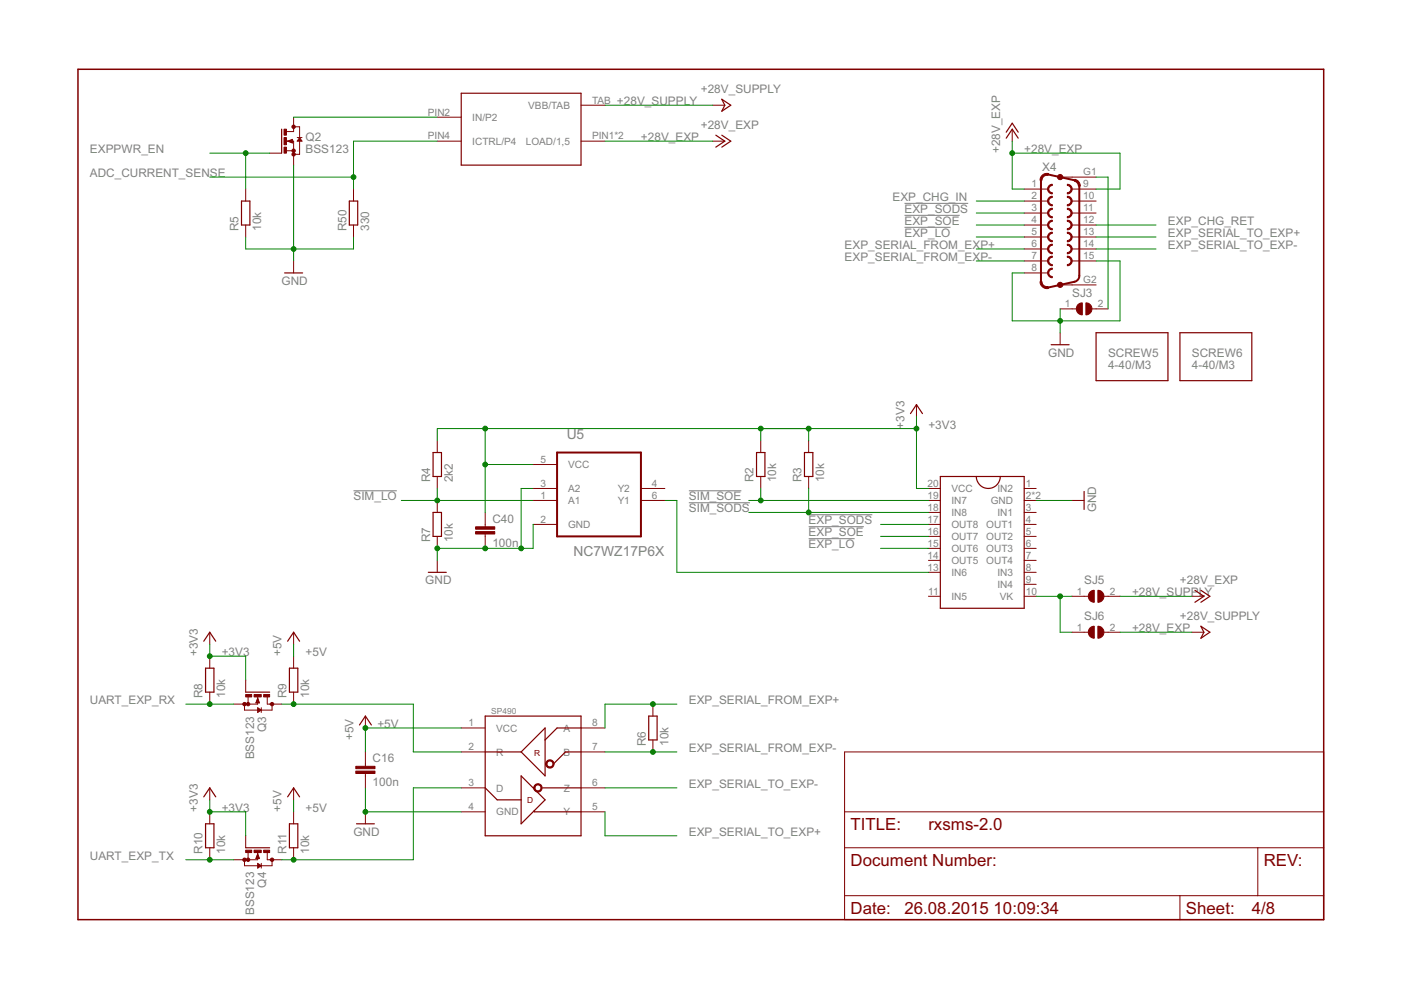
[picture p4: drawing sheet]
<svg xmlns="http://www.w3.org/2000/svg" width="297mm" height="210mm" viewBox="0 0 297 210" stroke-linecap="round" stroke-linejoin="round" font-family="sans-serif">
<path d="M191.8 48.2h9.7M191.8 45.7h11.7M191.8 43.1h13.5M75 104.1h9.1M146 104.1h11.2M146 106.6h13M171.4 114.2h9.8M171.4 111.7h11.8M171.4 109.1h13.6" fill="none" stroke="#808080" stroke-width=".21"/>
<path d="M16.5 14.7h264.1v180.3h-264.1z" fill="none" stroke="#800000" stroke-width=".32"/>
<g fill="none" stroke="#800000" stroke-width=".21">
<path d="M57.2 32.5h2.5M60.7 29.9h1.6v5.1M60.7 32h1.6M61 29.9l1-.4v.8zM62.3 24.8v3.1h-1.6M62.3 26.9h1.2v5.8h-1.2M63 29.2h1M63.5 29.2l.5 .7h-1zM92.7 29.9h5.1M92.7 24.8h5.1M123.2 29.9h5.1M123.2 22.3h5.1"/>
<path d="M151.1 29.9h2.6M151.1 22.3h2.6M214.6 27.4v2.5M224.8 37.5h7.6M52.1 40.1v2.5M52.1 47.7v2.5M62.3 55.3v2.6M75 40.1v2.5M75 47.7v2.5M217.1 40.1h5.1M217.1 42.6h5.1M217.1 45.2h5.1"/>
<path d="M217.1 47.7h5.1M217.1 50.2h5.1M217.1 52.8h5.1M217.1 55.3h5.1M217.1 57.9h5.1M227.3 40.1h5.1M227.3 42.6h5.1M227.3 45.2h5.1M227.3 47.7h5.1M227.3 50.2h5.1M227.3 52.8h5.1M227.3 55.3h5.1"/>
<path d="M224.8 60.4h7.6M224.8 70.5v2.6M224.8 65.5h3.4M231.5 65.5h3.4M92.7 93.4v2.5M113 98.5h5.1M161.3 93.4v2.5M171.4 93.4v2.5M194.3 85.8v2.5M92.7 101v2.6M92.7 106.1v2.5M92.7 113.7v2.6"/>
<path d="M92.7 118.8v2.5M102.9 108.6v3.1M102.9 113.2v3.1M113 106.1h5.1M113 103.6h5.1M113 111.2h5.1M135.9 106.1h5.1M135.9 103.6h5.1M161.3 101v2.6M171.4 101v2.6M196.8 106.1h2.6M196.8 108.6h2.6"/>
<path d="M196.8 103.6h2.6M196.8 111.2h2.6M196.8 113.7h2.6M196.8 116.3h2.6M196.8 118.8h2.6M217.1 106.1h2.6M217.1 108.6h2.6M217.1 103.6h2.6M217.1 111.2h2.6M217.1 113.7h2.6M217.1 116.3h2.6M217.1 118.8h2.6"/>
<path d="M227.3 106.1h2.5M44.5 134v2.6M44.5 139.1v2.6M62.3 134v2.6M62.3 139.1v2.6M196.8 121.3h2.6M196.8 126.4h2.6M217.1 121.3h2.6M217.1 123.9h2.6M217.1 126.4h2.6M227.3 126.4h3.4M227.3 134h3.4"/>
<path d="M234 126.4h3.5M234 134h3.5M252.7 126.4h2.5M252.7 134h2.5M44.5 146.7v2.6M51.8 149.3v1.3h5.9v-1.3M52.1 144.2v2.5M52.6 147.8v1.5M54.6 148l.4 1h-.7zM54.6 147.8v1.5h-5M54.6 150.1l.8 .5-.8 .5zM55.4 150.1v1"/>
<path d="M56.7 147.8v1.5h3M62.3 146.7v2.6M77.5 151.8v2.5M77.5 159.4v3.1M97.8 159.4h5.1M97.8 154.3h5.1M123.2 159.4h5.1M123.2 154.3h5.1M138.4 149.3v2.5M138.4 156.9v2.5M179.1 159.4h101.5v35.6h-101.5zM44.5 167v2.6"/>
<path d="M44.5 172.1v2.6M44.5 179.7v2.6M52.1 177.2v2.5M62.3 167v2.6M62.3 172.1v2.6M62.3 179.7v2.6M77.5 164v3M77.5 172.1v2.6M97.8 172.1h5.1M97.8 167h5.1M123.2 172.1h5.1M123.2 167h5.1"/>
<path d="M179.1 179.7h101.5M179.1 172.1h101.5M266.7 179.7v10.2M51.8 182.3v1.3h5.9v-1.3M52.6 180.8v1.5M54.6 180.8v1.5h-5M54.6 183l.8 .6-.8 .5zM54.6 181l.4 1h-.7zM55.4 183v1.1M56.7 180.8v1.5h3M179.1 189.9h101.5M250.2 189.9v5.1"/>
</g>
<g fill="#800000" stroke="#800000" stroke-width=".21">
<path d="M222.5 39.3l.6-.2v.2a.76 .76 0 0 0-.7 .8 .76 .76 0 0 0 .7 .8v.2a1.02 1.02 0 0 1-.9-.7 1.02 1.02 0 0 1 .3-1.1z" fill-rule="evenodd"/>
<path d="M226.3 39.1a1.02 1.02 0 0 1 1 1 1.02 1.02 0 0 1-1 1v-.2a.76 .76 0 0 0 .8-.8 .76 .76 0 0 0-.8-.8z" fill-rule="evenodd"/>
<path d="M222.5 41.8l.6-.2v.3a.76 .76 0 0 0-.7 .7 .76 .76 0 0 0 .7 .8v.2a1.02 1.02 0 0 1-.9-.6 1.02 1.02 0 0 1 .3-1.2z" fill-rule="evenodd"/>
<path d="M226.3 41.6a1.02 1.02 0 0 1 1 1 1.02 1.02 0 0 1-1 1v-.2a.76 .76 0 0 0 .8-.8 .76 .76 0 0 0-.8-.7z" fill-rule="evenodd"/>
<path d="M222.5 44.4l.6-.2v.2a.76 .76 0 0 0-.7 .8 .76 .76 0 0 0 .7 .7v.3a1.02 1.02 0 0 1-.9-.7 1.02 1.02 0 0 1 .3-1.1z" fill-rule="evenodd"/>
<path d="M226.3 44.2a1.02 1.02 0 0 1 1 1 1.02 1.02 0 0 1-1 1v-.3a.76 .76 0 0 0 .8-.7 .76 .76 0 0 0-.8-.8z" fill-rule="evenodd"/>
<path d="M222.5 46.9l.6-.2v.2a.76 .76 0 0 0-.7 .8 .76 .76 0 0 0 .7 .8v.2a1.02 1.02 0 0 1-.9-.6 1.02 1.02 0 0 1 .3-1.2z" fill-rule="evenodd"/>
<path d="M226.3 46.7a1.02 1.02 0 0 1 1 1 1.02 1.02 0 0 1-1 1v-.2a.76 .76 0 0 0 .8-.8 .76 .76 0 0 0-.8-.8z" fill-rule="evenodd"/>
<path d="M222.5 49.5l.6-.3v.3a.76 .76 0 0 0-.7 .7 .76 .76 0 0 0 .7 .8v.3a1.02 1.02 0 0 1-.9-.7 1.02 1.02 0 0 1 .3-1.1z" fill-rule="evenodd"/>
<path d="M226.3 49.2a1.02 1.02 0 0 1 1 1 1.02 1.02 0 0 1-1 1.1v-.3a.76 .76 0 0 0 .8-.8 .76 .76 0 0 0-.8-.7z" fill-rule="evenodd"/>
<path d="M222.5 52l.6-.2v.2a.76 .76 0 0 0-.7 .8 .76 .76 0 0 0 .7 .8v.2a1.02 1.02 0 0 1-.9-.7 1.02 1.02 0 0 1 .3-1.1z" fill-rule="evenodd"/>
<path d="M226.3 51.8a1.02 1.02 0 0 1 1 1 1.02 1.02 0 0 1-1 1v-.2a.76 .76 0 0 0 .8-.8 .76 .76 0 0 0-.8-.8z" fill-rule="evenodd"/>
<path d="M222.5 54.5l.6-.2v.3a.76 .76 0 0 0-.7 .7 .76 .76 0 0 0 .7 .8v.2a1.02 1.02 0 0 1-.9-.6 1.02 1.02 0 0 1 .3-1.2z" fill-rule="evenodd"/>
<path d="M226.3 54.3a1.02 1.02 0 0 1 1 1 1.02 1.02 0 0 1-1 1v-.2a.76 .76 0 0 0 .8-.8 .76 .76 0 0 0-.8-.7z" fill-rule="evenodd"/>
<path d="M222.5 57.1l.6-.2v.2a.76 .76 0 0 0-.7 .8 .76 .76 0 0 0 .7 .7v.3a1.02 1.02 0 0 1-.9-.7 1.02 1.02 0 0 1 .3-1.1z" fill-rule="evenodd"/>
<path d="M220.9 37.2l.6-.4h.8l-.1 .4-.8 .1-.4 .4-.1 .5h-.4l.1-.5z" fill-rule="evenodd"/>
<path d="M227.9 38l.1 .1a1.51 1.51 0 0 1 1 1.4h-.4l-.3-.8-.5-.3z" fill-rule="evenodd"/>
<path d="M220.5 59.7h.4l.1 .5 .4 .4 .8 .1 .1 .5a1.46 1.46 0 0 1-1.8-1.5z" fill-rule="evenodd"/>
<path d="M113.6 166.3a.89 .89 0 0 1 1.3 .4 .89 .89 0 0 1-.7 1.2 .89 .89 0 0 1-1-.9h.2a.64 .64 0 0 1 .9-.6 .64 .64 0 0 1 .2 1.1 .64 .64 0 0 1-1-.2l-.1-.3h-.2z" fill-rule="evenodd"/>
<path d="M116.1 161.2a.89 .89 0 0 1 1.3 .4 .89 .89 0 0 1-.6 1.2 .89 .89 0 0 1-1.1-.8h.3a.64 .64 0 0 1 .8-.6 .64 .64 0 0 1 .2 1 .64 .64 0 0 1-1-.2v-.2h-.3z" fill-rule="evenodd"/>
<path d="M230.2 64.2a1.27 1.27 0 0 1 1.3 1.3 1.27 1.27 0 0 1-1.3 1.3z" fill-rule="evenodd"/>
<path d="M228.5 64.6l.5-.3 .5-.1v2.6a1.29 1.29 0 0 1-1.2-.8 1.29 1.29 0 0 1 .2-1.4z" fill-rule="evenodd"/>
<path d="M232.8 125.2a1.27 1.27 0 0 1 1.3 1.2 1.27 1.27 0 0 1-1.3 1.3z" fill-rule="evenodd"/>
<path d="M231.1 125.6l.5-.4h.4v2.5a1.27 1.27 0 0 1-1.2-.8 1.27 1.27 0 0 1 .3-1.3z" fill-rule="evenodd"/>
<path d="M232.8 132.8a1.27 1.27 0 0 1 1.3 1.2 1.27 1.27 0 0 1-1.3 1.3z" fill-rule="evenodd"/>
<path d="M231.1 133.2l.5-.4h.4v2.5a1.27 1.27 0 0 1-1.2-.7 1.27 1.27 0 0 1 .3-1.4z" fill-rule="evenodd"/>
<circle cx="224.8" cy="37.5" r=".56"/>
<circle cx="224.8" cy="60.4" r=".55"/>
<circle cx="62.3" cy="32.7" r=".36"/>
<circle cx="62.3" cy="32" r=".36"/>
<circle cx="62.3" cy="26.9" r=".36"/>
<circle cx="51.8" cy="149.3" r=".36"/>
<circle cx="52.6" cy="149.3" r=".36"/>
<circle cx="57.7" cy="149.3" r=".36"/>
<circle cx="51.8" cy="182.3" r=".36"/>
<circle cx="52.6" cy="182.3" r=".36"/>
<circle cx="57.7" cy="182.3" r=".36"/>
</g>
<path d="M220.7 38.2v21.5M222.2 37l5.6 1.2M228.8 39.5v19.3l-.2 .5-.5 .3-5.9 1.4M118.1 95.9h17.8v17.8h-17.8z" fill="none" stroke="#800000" stroke-width=".42"/>
<g fill="none" stroke="#800000" stroke-width=".25">
<path d="M97.8 19.8h25.4v15.2h-25.4zM59.7 27.4v5.1M61.2 29.9l.7 .3v-.5l-.5 .2M63.5 29.4l.3 .4h-.5zM151.8 28.7l1.9 1.2-1.9 1.3M153 21l1.9 1.3-1.9 1.3 .7-1.3zM153 28.7l1.9 1.2-1.9 1.3M213.3 29.3l1.3-1.9 1.3 1.9M213.3 28l1.3-1.9 1.3 1.9M51.2 42.6h1.8v5.1h-1.8zM60.3 57.9h3.9M74.1 42.6h1.7v5.1h-1.7z"/>
<path d="M222.9 73.1h3.8M232.4 70.5h15.2v10.2h-15.2zM250.2 70.5h15.2v10.2h-15.2zM91.8 95.9h1.8v5.1h-1.8zM160.4 95.9h1.8v5.1h-1.8zM170.6 95.9h1.7v5.1h-1.7zM193 87.7l1.3-1.9 1.3 1.9M91.8 108.6h1.8v5.1h-1.8zM199.4 101h17.7v28h-17.7zM207 101a2.54 2.54 0 0 0 2.5 2.6 2.54 2.54 0 0 0 2.6-2.6M229.8 104.2v3.8M43.2 136l1.3-2 1.2 2"/>
<path d="M61 136l1.3-2 1.2 2M90.8 121.3h3.8M253.3 125.2l1.9 1.2-1.9 1.3M254.6 125.2l1.9 1.2-1.9 1.3M254.6 132.8l1.9 1.2-1.9 1.3 .6-1.3zM43.6 141.7h1.8v5h-1.8zM52.1 146.7h5.1M54.6 148.3l-.2 .6h.5l-.3-.5M54.8 150.3l.3 .3-.3 .2zM61.4 141.7h1.7v5h-1.7zM76.2 153.7l1.3-1.9 1.2 1.9M102.9 159.4h7.6"/>
<path d="M102.9 151.8h20.3v25.4h-20.3zM115.6 154.3v10.2l-5.1-5.1zM123.2 159.4h-3.3l-2.6 2.6M123.2 154.3h-5.1l-2.5 2.6M137.5 151.8h1.8v5.1h-1.8zM43.2 169l1.3-2 1.2 2M43.6 174.7h1.8v5h-1.8zM52.1 179.7h5.1M61 169l1.3-2 1.2 2M61.4 174.7h1.7v5h-1.7zM75.6 174.7h3.8M102.9 167l2.5 2.6h5.1"/>
<path d="M110.5 164.5l5.1 5.1-5.1 5.1zM113.3 171.9v.2h9.9M115.1 167h8.1M54.6 181.3l-.2 .6h.5l-.3-.5M54.8 183.3l.3 .3-.3 .2z"/>
</g>
<g fill="#800000" stroke="#800000" stroke-width=".21">
<path d="M60.2 27.4h.5v1.3h-.5z"/>
<path d="M60.2 31.2h.5v1.3h-.5z"/>
<path d="M60.2 29.2h.5v1.5h-.5z"/>
<path d="M75.4 163.5h4.1v.5h-4.1z"/>
<path d="M75.4 162.5h4.1v.5h-4.1z"/>
<path d="M55.9 147.3h1.3v.5h-1.3z"/>
<path d="M52.1 147.3h1.3v.5h-1.3z"/>
<path d="M53.9 147.3h1.5v.5h-1.5z"/>
<path d="M55.9 180.3h1.3v.5h-1.3z"/>
<path d="M52.1 180.3h1.3v.5h-1.3z"/>
<path d="M53.9 180.3h1.5v.5h-1.5z"/>
<path d="M100.8 112.7h4.1v.5h-4.1z"/>
<path d="M100.8 111.7h4.1v.5h-4.1z"/>
</g>
<g fill="none" stroke="#008000" stroke-width=".21">
<path d="M44.5 32.5h12.7M44.5 37.5h30.5M52.1 32.5v7.6M62.3 35v20.3M62.3 24.8h30.4M92.7 29.9h-17.7v10.2M128.3 29.9h22.8M128.3 22.3h22.8M214.6 29.9v10.2h2.5M214.6 32.5h22.9v7.6h-5.1M232.4 37.5h2.5v28M52.1 50.2v2.6h22.9v-2.6"/>
<path d="M207 52.8h10.1M207 55.3h10.1M207 50.2h10.1M207 47.7h10.1M207 45.2h10.1M207 42.6h10.1M232.4 52.8h12.7M232.4 55.3h5.1v12.7h-22.9v-10.1h2.5M232.4 50.2h12.7M232.4 47.7h12.7M224.8 65.5v5M102.9 90.9v17.7"/>
<path d="M102.9 98.5h10.1M161.3 90.9v2.5M171.4 90.9v2.5M194.3 90.9h-101.6v2.5M194.3 88.3v15.3h2.5M85.1 106.1h27.9M92.7 103.6v2.5M113 111.2v5.1h-20.3v2.5M113 103.6h-2.5v12.7M141 106.1h2.5v15.2h53.3M158.7 106.1h38.1M158.7 108.6h38.1"/>
<path d="M161.3 103.6v2.5M171.4 103.6v5M186.7 116.3h10.1M186.7 113.7h10.1M186.7 111.2h10.1M219.7 106.1h7.6M44.5 136.6v2.5h7.6v5.1M62.3 136.6v2.5M219.7 126.4h7.6M224.8 126.4v7.6h2.5M237.5 134h15.2M237.5 126.4h15.2"/>
<path d="M39.4 149.3h10.2M59.7 149.3h27.9v10.1h10.2M97.8 154.3h-20.3v5.1M128.3 159.4h15.2M143.5 149.3h-15.2v5M44.5 169.6v2.5h7.6v5.1M62.3 169.6v2.5M77.5 167v5.1h20.3M97.8 167h-10.2v15.3h-27.9M128.3 172.1v5.1h15.2M128.3 167h15.2M39.4 182.3h10.2"/>
</g>
<g fill="#008000" stroke="#008000" stroke-width=".21">
<circle cx="62.3" cy="52.8" r=".51"/>
<circle cx="77.5" cy="172.1" r=".51"/>
<circle cx="224.8" cy="68" r=".51"/>
<circle cx="102.9" cy="116.3" r=".51"/>
<circle cx="110.5" cy="116.3" r=".51"/>
<circle cx="92.7" cy="116.3" r=".51"/>
<circle cx="171.4" cy="90.9" r=".51"/>
<circle cx="194.3" cy="90.9" r=".51"/>
<circle cx="161.3" cy="90.9" r=".51"/>
<circle cx="102.9" cy="90.9" r=".51"/>
<circle cx="102.9" cy="98.5" r=".51"/>
<circle cx="44.5" cy="139.1" r=".51"/>
<circle cx="44.5" cy="172.1" r=".51"/>
<circle cx="92.7" cy="106.1" r=".51"/>
<circle cx="161.3" cy="106.1" r=".51"/>
<circle cx="52.1" cy="32.5" r=".51"/>
<circle cx="138.4" cy="159.4" r=".51"/>
<circle cx="138.4" cy="149.3" r=".51"/>
<circle cx="77.5" cy="154.3" r=".51"/>
<circle cx="62.3" cy="149.3" r=".51"/>
<circle cx="44.5" cy="149.3" r=".51"/>
<circle cx="62.3" cy="182.3" r=".51"/>
<circle cx="44.5" cy="182.3" r=".51"/>
<circle cx="214.6" cy="32.5" r=".51"/>
<circle cx="75" cy="37.5" r=".51"/>
<circle cx="171.4" cy="108.6" r=".51"/>
<circle cx="224.8" cy="126.4" r=".51"/>
</g>
<g font-size="4" fill="#800000">
<text x="180.3" y="175.9">TITLE:</text>
<text x="196.8" y="175.9">rxsms-2.0</text>
<text x="180.3" y="183.6">Document Number:</text>
<text x="267.9" y="183.6">REV:</text>
<text x="180.3" y="193.7">Date:</text>
<text x="191.8" y="193.7">26.08.2015</text>
<text x="210.7" y="193.7">10:09:34</text>
<text x="251.4" y="193.7">Sheet:</text>
<text x="265.4" y="193.7">4/8</text>
</g>
<g font-size="3.3" fill="#808080">
<text x="120.1" y="93">U5</text>
<text x="121.6" y="117.9">NC7WZ17P6X</text>
</g>
<g font-size="2.8" fill="#808080">
<text x="130.8" y="22.3">+28V_SUPPLY</text>
<text x="148.6" y="19.8">+28V_SUPPLY</text>
<text x="64.8" y="29.9">Q2</text>
<text x="135.9" y="29.9">+28V_EXP</text>
<text x="148.6" y="27.4">+28V_EXP</text>
<text x="19.1" y="32.5">EXPPWR_EN</text>
<text x="64.8" y="32.5">BSS123</text>
<text x="212.1" y="32.5" transform="rotate(-90 212.1 32.5)">+28V_EXP</text>
<text x="217.2" y="32.5">+28V_EXP</text>
<text x="19.1" y="37.5">ADC_CURRENT_SENSE</text>
<text x="221" y="36.3">X4</text>
<text x="189.2" y="42.6">EXP_CHG_IN</text>
<text x="191.8" y="47.7">EXP_SOE</text>
<text x="191.8" y="45.2">EXP_SODS</text>
<text x="247.6" y="47.7">EXP_CHG_RET</text>
<text x="50.6" y="49" transform="rotate(-90 50.6 49)">R5</text>
<text x="55.4" y="49" transform="rotate(-90 55.4 49)">10k</text>
<text x="73.4" y="49" transform="rotate(-90 73.4 49)">R50</text>
<text x="78.2" y="49" transform="rotate(-90 78.2 49)">330</text>
<text x="179.1" y="52.8">EXP_SERIAL_FROM_EXP+</text>
<text x="191.8" y="50.2">EXP_LO</text>
<text x="247.6" y="52.8">EXP_SERIAL_TO_EXP-</text>
<text x="247.6" y="50.2">EXP_SERIAL_TO_EXP+</text>
<text x="179.1" y="55.3">EXP_SERIAL_FROM_EXP-</text>
<text x="59.7" y="60.4">GND</text>
<text x="227.3" y="62.9">SJ3</text>
<text x="222.2" y="75.6">GND</text>
<text x="234.9" y="75.6">SCREW5</text>
<text x="252.7" y="75.6">SCREW6</text>
<text x="234.9" y="78.2">4-40/M3</text>
<text x="252.7" y="78.2">4-40/M3</text>
<text x="191.8" y="90.9" transform="rotate(-90 191.8 90.9)">+3V3</text>
<text x="196.8" y="90.9">+3V3</text>
<text x="74.9" y="106.1">SIM_LO</text>
<text x="91.2" y="102.3" transform="rotate(-90 91.2 102.3)">R4</text>
<text x="96" y="102.3" transform="rotate(-90 96 102.3)">2k2</text>
<text x="146" y="106.1">SIM_SOE</text>
<text x="159.8" y="102.3" transform="rotate(-90 159.8 102.3)">R2</text>
<text x="164.6" y="102.3" transform="rotate(-90 164.6 102.3)">10k</text>
<text x="169.9" y="102.3" transform="rotate(-90 169.9 102.3)">R3</text>
<text x="174.7" y="102.3" transform="rotate(-90 174.7 102.3)">10k</text>
<text x="104.4" y="110.8">C40</text>
<text x="146" y="108.6">SIM_SODS</text>
<text x="171.4" y="113.7">EXP_SOE</text>
<text x="171.4" y="111.2">EXP_SODS</text>
<text x="232.4" y="108.6" transform="rotate(-90 232.4 108.6)">GND</text>
<text x="91.2" y="115" transform="rotate(-90 91.2 115)">R7</text>
<text x="96" y="115" transform="rotate(-90 96 115)">10k</text>
<text x="104.4" y="115.9">100n</text>
<text x="171.4" y="116.3">EXP_LO</text>
<text x="90.2" y="123.9">GND</text>
<text x="229.9" y="123.9">SJ5</text>
<text x="250.2" y="123.9">+28V_EXP</text>
<text x="229.9" y="131.5">SJ6</text>
<text x="240" y="126.4">+28V_SUPPLY</text>
<text x="250.2" y="131.5">+28V_SUPPLY</text>
<text x="240" y="134">+28V_EXP</text>
<text x="41.9" y="139.1" transform="rotate(-90 41.9 139.1)">+3V3</text>
<text x="47" y="139.1">+3V3</text>
<text x="59.7" y="139.1" transform="rotate(-90 59.7 139.1)">+5V</text>
<text x="64.8" y="139.1">+5V</text>
<text x="19.1" y="149.3">UART_EXP_RX</text>
<text x="43" y="148" transform="rotate(-90 43 148)">R8</text>
<text x="47.8" y="148" transform="rotate(-90 47.8 148)">10k</text>
<text x="60.7" y="148" transform="rotate(-90 60.7 148)">R9</text>
<text x="65.5" y="148" transform="rotate(-90 65.5 148)">10k</text>
<text x="146" y="149.3">EXP_SERIAL_FROM_EXP+</text>
<text x="56.4" y="155.2" transform="rotate(-90 56.4 155.2)">Q3</text>
<text x="80" y="154.4">+5V</text>
<text x="53.9" y="161" transform="rotate(-90 53.9 161)">BSS123</text>
<text x="74.9" y="156.9" transform="rotate(-90 74.9 156.9)">+5V</text>
<text x="79" y="161.6">C16</text>
<text x="136.9" y="158.2" transform="rotate(-90 136.9 158.2)">R6</text>
<text x="141.7" y="158.2" transform="rotate(-90 141.7 158.2)">10k</text>
<text x="146" y="159.4">EXP_SERIAL_FROM_EXP-</text>
<text x="79" y="166.7">100n</text>
<text x="146" y="167.1">EXP_SERIAL_TO_EXP-</text>
<text x="41.9" y="172.1" transform="rotate(-90 41.9 172.1)">+3V3</text>
<text x="47" y="172.1">+3V3</text>
<text x="59.7" y="172.1" transform="rotate(-90 59.7 172.1)">+5V</text>
<text x="64.8" y="172.1">+5V</text>
<text x="74.9" y="177.2">GND</text>
<text x="146" y="177.2">EXP_SERIAL_TO_EXP+</text>
<text x="19.1" y="182.3">UART_EXP_TX</text>
<text x="43" y="181" transform="rotate(-90 43 181)">R10</text>
<text x="47.8" y="181" transform="rotate(-90 47.8 181)">10k</text>
<text x="60.7" y="181" transform="rotate(-90 60.7 181)">R11</text>
<text x="65.5" y="181" transform="rotate(-90 65.5 181)">10k</text>
<text x="56.4" y="188.2" transform="rotate(-90 56.4 188.2)">Q4</text>
<text x="53.9" y="194" transform="rotate(-90 53.9 194)">BSS123</text>
</g>
<g font-size="2.4" fill="#808080">
<text x="112" y="23.1">VBB/TAB</text>
<text x="125.5" y="22">TAB</text>
<text x="90.7" y="29.6">PIN4</text>
<text x="90.7" y="24.5">PIN2</text>
<text x="100.1" y="25.6">IN/P2</text>
<text x="125.5" y="29.6">PIN1*2</text>
<text x="100.1" y="30.7">ICTRL/P4</text>
<text x="111.5" y="30.7">LOAD/1,5</text>
<text x="218.7" y="39.7">1</text>
<text x="229.7" y="39.7">9</text>
<text x="229.7" y="37.2">G1</text>
<text x="218.7" y="42.3">2</text>
<text x="218.7" y="44.8">3</text>
<text x="218.7" y="47.3">4</text>
<text x="229.7" y="42.3">10</text>
<text x="229.7" y="44.8">11</text>
<text x="229.7" y="47.3">12</text>
<text x="218.7" y="49.9">5</text>
<text x="218.7" y="52.4">6</text>
<text x="229.7" y="49.9">13</text>
<text x="229.7" y="52.4">14</text>
<text x="218.7" y="55">7</text>
<text x="218.7" y="57.5">8</text>
<text x="229.7" y="55">15</text>
<text x="225.8" y="65.1">1</text>
<text x="229.7" y="60">G2</text>
<text x="232.7" y="65.1">2</text>
<text x="114.6" y="98.1">5</text>
<text x="120.4" y="99.3">VCC</text>
<text x="114.6" y="105.8">1</text>
<text x="114.6" y="103.2">3</text>
<text x="120.4" y="106.9">A1</text>
<text x="120.4" y="104.3">A2</text>
<text x="131" y="104.3">Y2</text>
<text x="131" y="106.9">Y1</text>
<text x="138.2" y="103.2">4</text>
<text x="138.2" y="105.8">6</text>
<text x="196.7" y="105.8">19</text>
<text x="196.7" y="103.2">20</text>
<text x="201.7" y="106.9">IN7</text>
<text x="201.7" y="104.3">VCC</text>
<text x="210.1" y="106.9">GND</text>
<text x="211.5" y="104.3">IN2</text>
<text x="217.5" y="105.8">2*2</text>
<text x="217.5" y="103.2">1</text>
<text x="114.6" y="110.8">2</text>
<text x="120.4" y="112">GND</text>
<text x="196.7" y="108.3">18</text>
<text x="196.7" y="113.4">16</text>
<text x="196.7" y="110.8">17</text>
<text x="201.7" y="109.4">IN8</text>
<text x="201.7" y="112">OUT8</text>
<text x="209.1" y="112">OUT1</text>
<text x="211.5" y="109.4">IN1</text>
<text x="217.5" y="108.3">3</text>
<text x="217.5" y="110.8">4</text>
<text x="217.5" y="113.4">5</text>
<text x="196.7" y="118.5">14</text>
<text x="196.7" y="115.9">15</text>
<text x="201.7" y="119.6">OUT5</text>
<text x="201.7" y="117">OUT6</text>
<text x="201.7" y="114.5">OUT7</text>
<text x="209.1" y="114.5">OUT2</text>
<text x="209.1" y="117">OUT3</text>
<text x="209.1" y="119.6">OUT4</text>
<text x="217.5" y="115.9">6</text>
<text x="217.5" y="118.5">7</text>
<text x="196.7" y="121">13</text>
<text x="201.7" y="122.1">IN6</text>
<text x="211.5" y="122.1">IN3</text>
<text x="211.5" y="124.6">IN4</text>
<text x="217.5" y="121">8</text>
<text x="217.5" y="123.5">9</text>
<text x="196.8" y="126.1">11</text>
<text x="201.7" y="127.2">IN5</text>
<text x="212" y="127.2">VK</text>
<text x="217.5" y="126.1">10</text>
<text x="228.3" y="126.1">1</text>
<text x="235.3" y="126.1">2</text>
<text x="228.3" y="133.7">1</text>
<text x="235.3" y="133.7">2</text>
<text x="99.4" y="154">1</text>
<text x="105.2" y="155.1">VCC</text>
<text x="119.4" y="155.1">A</text>
<text x="125.5" y="154">8</text>
<text x="99.4" y="159.1">2</text>
<text x="105.2" y="160.2">R</text>
<text x="119.4" y="160.2">B</text>
<text x="125.5" y="159.1">7</text>
<text x="99.4" y="166.7">3</text>
<text x="105.2" y="167.8">D</text>
<text x="119.5" y="167.8">Z</text>
<text x="125.5" y="166.7">6</text>
<text x="99.4" y="171.8">4</text>
<text x="105.2" y="172.9">GND</text>
<text x="119.5" y="172.9">Y</text>
<text x="125.5" y="171.8">5</text>
</g>
<text font-size="2" fill="#808080" x="104.1" y="151.3">SP490</text>
<g font-size="2" fill="#800000">
<text x="113.3" y="160.2">R</text>
<text x="111.8" y="170.4">D</text>
</g>
</svg>
